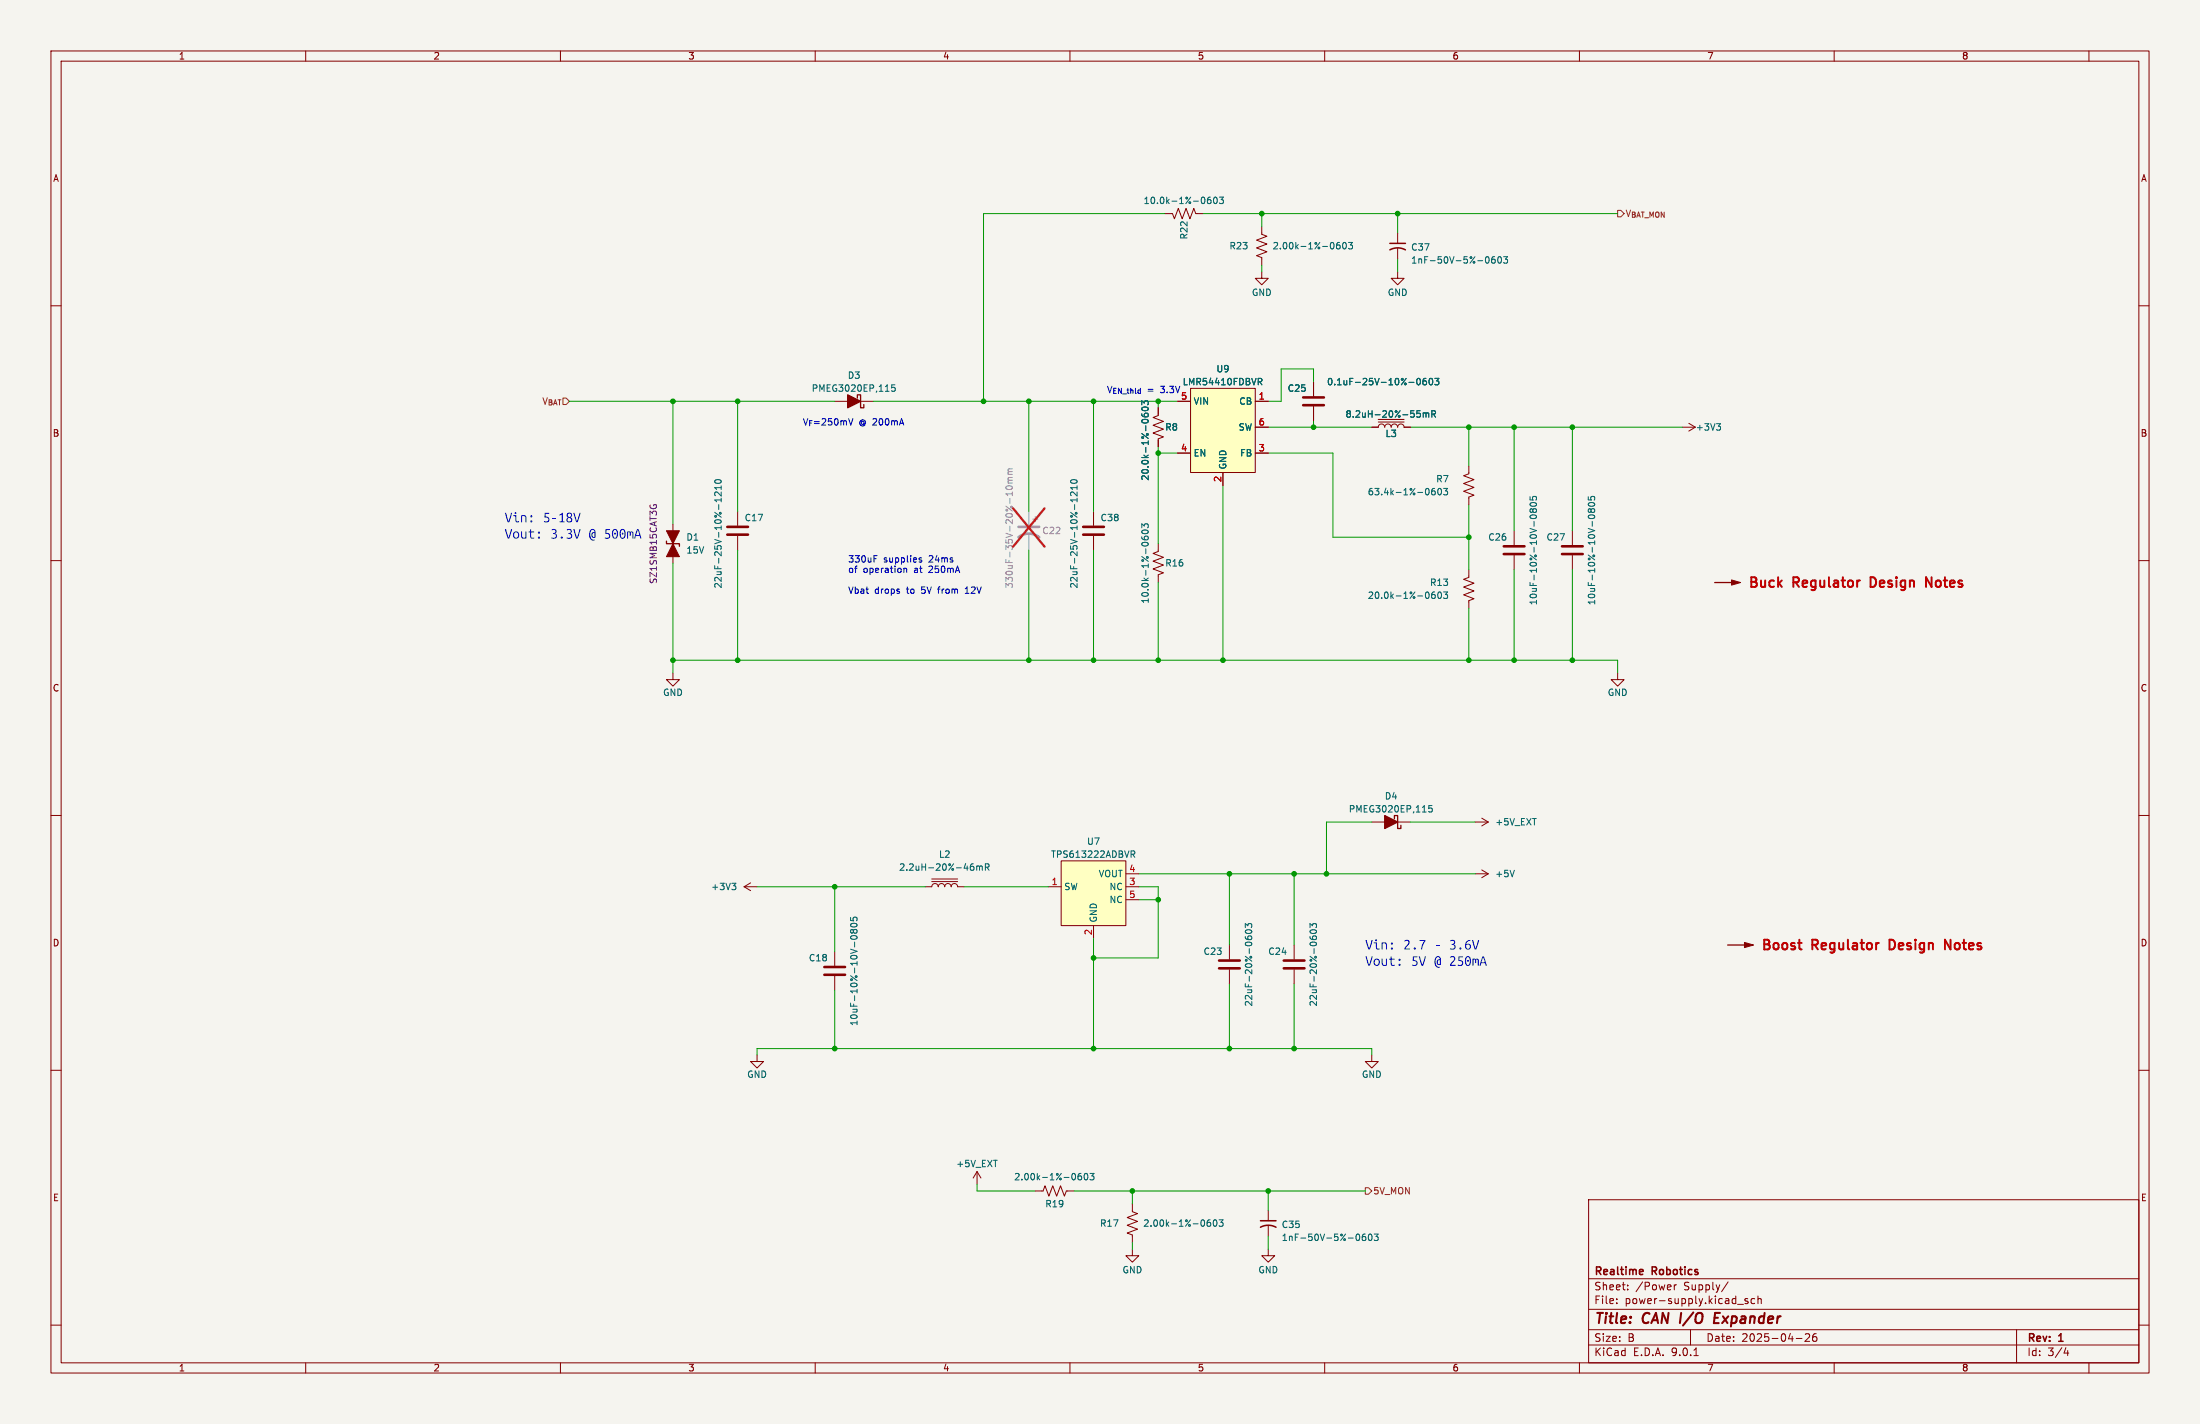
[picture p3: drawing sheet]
<svg xmlns="http://www.w3.org/2000/svg" width="432mm" height="279mm" viewBox="0 0 432 279" stroke-linecap="round" stroke-linejoin="round" font-family="sans-serif">
<path d="M0 0h431.8v279.4h-431.8z" fill="#f5f4ef" stroke="#f5f4ef" stroke-width=".2"/>
<g fill="none" stroke="#840000" stroke-width=".2">
<path d="M10 10h411.8v259.4h-411.8zM12 12h407.8v255.4h-407.8zM60 10v2M110 10v2M160 10v2M210 10v2M260 10v2M310 10v2M360 10v2M410 10v2M10 60h2M419.8 60h2"/>
<path d="M10 110h2M419.8 110h2M10 160h2M419.8 160h2M10 210h2M419.8 210h2M311.8 235.4h108v32h-108zM10 260h2M311.8 256.9h108M311.8 250.9h108M317.3 255.6v.2M317.3 254.9v.1"/>
<path d="M319.5 252.9v.2M319.5 252.2v.1M328.6 252.1v1M329 252.1l-.2 .1-.2 .2M339.2 251.5l-1.3 1.9M341 255.9h1.2M343 254.9l-.3-.1-.2 .2v.2l.5 .2v.3h-.5M344.4 254.9l-.4-.1-.3 .3 .1 .6h.6M345 254.9l.3-.1 .3 .1 .1 .9M345 254.3v1.5M419.8 260h2M60 267.4v2"/>
<path d="M110 267.4v2M160 267.4v2M210 267.4v2M260 267.4v2M310 267.4v2M311.8 263.9h108M311.8 260.9h108M331.8 260.9v3M332.5 266h.8M352.5 262.6h1.2M354.3 261.8l.6-.1 .2 .1 .1 .3-.9 1.1h.9M356.5 261.7a.59 .59 0 0 0-.7 .6v.6l.1 .2 .4 .1 .2-.2 .1-.5-.1-.2h-.5l-.2 .2"/>
<path d="M360 267.4v2M395.8 260.9v6.5M405.5 264.4l-.4 1.1h.9M405.8 265v1M410 267.4v2"/>
</g>
<path d="M336.5 258.6h.7M337.6 257.6h-1l-.2 2h.9" fill="none" stroke="#840000" stroke-width=".4"/>
<path d="M322 249.1h.4l.1 .3-.7 .2M322.4 250l-.4 .1" fill="none" stroke="#840000" stroke-width=".3"/>
<path d="M208.3 168.9h12.7v12.7h-12.7z" fill="#ffffc2"/>
<g fill="none" stroke="#840000" stroke-width=".2">
<path d="M247.6 44.5v1.5l1.1 .4-2.1 .7 2.1 .8-2.1 .7 2.1 .8-2.1 .8 1 .3v1.6M288.3 91.4v1.6l-1 .3 2 .8-2 .8 2 .7-2 .8 2 .8-1 .3v1.6M132.1 102.9v7.6M144.8 100.3v2.8M144.8 105.2v2.8M288.3 111.8v1.5l-1 .4 2 .7-2 .8 2 .8-2 .7 2 .8-1 .4v1.5M317.5 132.1v1.3h1.3l-1.3 1.2-1.3-1.2h1.3M181.6 174l1.3-.1a.63 .63 0 0 1 .6-.5 .63 .63 0 0 1 .6 .6l.1-.1a.63 .63 0 0 1 .6-.5 .63 .63 0 0 1 .6 .6v-.1a.63 .63 0 0 1 .7-.5 .63 .63 0 0 1 .6 .6v-.1a.63 .63 0 0 1 .6-.5 .63 .63 0 0 1 .7 .6h1.2M182.9 173h5.1M182.9 172.5h5.1M205.7 174h2.6M208.3 168.9h12.7v12.7h-12.7z"/>
<path d="M221 174h2.5M221 171.5h2.5M221 176.5h2.5M289.6 171.5h2.5M289.6 161.3h2.5M290.8 170.7l1.3 .8M290.8 160.5l1.3 .8M292.1 171.5l-1.3 .7M292.1 161.3l-1.3 .8M214.6 181.6v2.6M241.3 185.4v2.8M241.3 190.2v2.8"/>
</g>
<g fill="none" stroke="#006464" stroke-width=".2">
<path d="M262.9 47.6h-.3l-.2 .3-.1 .7 .3 .2 .4-.1v-.4l-.1-.2h-.3l-.3 .2M263.6 47.7l.2-.1a.68 .68 0 0 1 .5 .6 .68 .68 0 0 1-.5 .6l-.3-.4zM264.7 47.6h.8l-.5 .5 .4 .1v.5l-.2 .1-.5-.1M140.4 94.2a.69 .69 0 0 1 1.1 .3 .72 .72 0 0 1-1.2-.1zM141.5 95.3v.7M141.5 96.5v.8l-.9-.8-.3 .3 .1 .5M141.5 97.7v.8M141.5 98.1h-1.2l.3 .4M141.5 95.7h-1.2l.3 .3M281.6 95.8l-.4 .1-.2 .2v.8l.2 .2 .4-.1 .1-.4-.1-.2-.4-.1-.2 .3M282.3 96l.2-.2a.68 .68 0 0 1 .4 .7 .68 .68 0 0 1-.4 .6l-.3-.5zM283.3 95.8h.8l-.4 .5 .4 .1v.6l-.2 .1-.6-.1"/>
<path d="M281.6 116.1l-.4 .1-.2 .3v.7l.2 .2 .4-.1 .1-.4-.1-.2-.4-.1-.2 .3M282.3 116.3l.2-.2a.68 .68 0 0 1 .4 .7 .68 .68 0 0 1-.4 .6l-.3-.5zM283.3 116.1h.8l-.4 .5 .4 .2v.5l-.2 .1-.6-.1M191 170l.2 .2-.2 .5M191.7 170l.4-.1 .2 .2M191.7 169.9v.9M192.3 170.1l.1-.2 .3 .1 .1 .8M192.3 170.1v.7M193.4 170.2l.6-.1 .1-.5-.7-.1v1.3M193.7 170.2l.4 .6M222 166.9h.5l.2 .3-.1 .4h-.6M222.3 167.6l.4 .6"/>
<path d="M297.2 170.8l-.4 1.2M244.4 182v-.8l.5 .4 .1-.3h.6l.1 .2-.1 .5M244.4 183.8l.1 .3 .5 .3M244.5 182.6a.75 .75 0 0 1 1.2 .2 .72 .72 0 0 1-1.3-.1zM245.1 184.4l-.2-.3v-.2l.2-.3h.3l.3 .3-.1 .3-.2 .2"/>
</g>
<path d="M130.8 106.2v.5h2.5v.5M336.5 114.3h4.1M339.1 185.4h4.1" fill="none" stroke="#840000" stroke-width=".25"/>
<g fill="#840000" stroke="#840000" stroke-width=".2">
<path d="M132.1 106.7l1.2 2.5h-2.5z"/>
<path d="M130.8 104.1h2.5l-1.2 2.6z"/>
<path d="M339.9 113.8l1.7 .5-1.7 .5z"/>
<path d="M342.4 184.9l1.8 .5-1.8 .5z"/>
</g>
<path d="M127.6 99.1v.3M128.3 99.3v-.3h.4l.1 .3" fill="none" stroke="#840084" stroke-width=".2"/>
<path d="M142.7 104.9h4.1M142.7 103.4h4.1M239.3 188.5h4M239.3 190h4" fill="none" stroke="#840000" stroke-width=".51"/>
<path d="M378 115.2v-1.9l1.1 1.9M381.7 186.3v-1.9l1.1 1.9" fill="none" stroke="#c20000" stroke-width=".38"/>
<path d="M233.7 76.2h12.7v16.5h-12.7z" fill="#ffffc2"/>
<g fill="none" stroke="#840000" stroke-width=".2">
<path d="M228.6 41.9h1.5l.4 1 .8-2 .7 2 .8-2 .8 2 .7-2 .4 1h1.5M247.6 53.3v1.3h1.3l-1.3 1.3-1.2-1.3h1.2M274.3 53.3v1.3h-1.3l1.3 1.3 1.3-1.3h-1.3M274.3 45.7v2.1M274.3 48.8v2M163.8 78.7h7.6M231.1 78.7h2.6M233.7 76.2h12.7v16.5h-12.7zM246.4 78.7h2.5M257.8 74.9v2.8M257.8 79.8v2.8M227.3 80v1.5l-1 .4 2 .8-2 .7 2 .8-2 .8 2 .7-1 .4v1.5"/>
<path d="M231.1 88.9h2.6M240 92.7v2.6M246.4 88.9h2.5M246.4 83.8h2.5M269.2 83.8h1.3a.63 .63 0 0 1 .7-.6 .63 .63 0 0 1 .6 .6 .63 .63 0 0 1 .6-.6 .63 .63 0 0 1 .6 .6h.1a.63 .63 0 0 1 .6-.6 .63 .63 0 0 1 .6 .6 .63 .63 0 0 1 .7-.6 .63 .63 0 0 1 .6 .6h1.3M270.5 82.8h5.1M270.5 82.3h5.1M330.2 83.8h2.5M331.5 83.1l1.2 .7M332.7 83.8l-1.2 .8M214.6 100.3v2.8M214.6 105.2v2.8"/>
<path d="M227.3 106.7v1.5l-1 .4 2 .7-2 .8 2 .8-2 .7 2 .8-1 .4v1.5M297.2 104.1v2.8M297.2 109v2.8M308.6 104.1v2.8M308.6 109v2.8M132.1 132.1v1.3h1.2l-1.2 1.2-1.3-1.2h1.3M146 174l1.3 .8M146 174h2.6M147.3 173.2l-1.3 .8M269.2 161.3h7.7M163.8 186.7v2.8M163.8 191.5v2.8"/>
<path d="M254 185.4v2.8M254 190.2v2.8M148.6 207v1.3h1.3l-1.3 1.3-1.3-1.3h1.3M269.2 207v1.3h1.3l-1.3 1.3-1.2-1.3h1.2M191.8 229.9l-.8 1.2M191.8 229.9l.7 1.2M191.8 229.9v2.5M203.2 233.7h1.5l.4-1 .8 2 .7-2 .8 2 .8-2 .7 2 .4-1h1.5M222.2 236.2v1.5l1.1 .4-2.1 .8 2.1 .7-2.1 .8 2.1 .8-2.1 .7 1 .4v1.5M248.9 237.5v2M222.2 245.1v1.3h1.3l-1.3 1.3-1.2-1.3h1.2M248.9 245.1v1.3h-1.3l1.3 1.3 1.3-1.3h-1.3"/>
<path d="M248.9 240.5v2.1"/>
</g>
<g fill="none" stroke="#006464" stroke-width=".2">
<path d="M237.6 38.7h-.4l-.2 .3v.7l.2 .2 .4-.1 .1-.4-.1-.2h-.4l-.2 .2M238.3 38.8l.2-.1a.68 .68 0 0 1 .4 .6 .68 .68 0 0 1-.4 .6l-.3-.4zM239.3 38.7h.8l-.4 .5 .4 .1v.5l-.2 .1-.6-.1M291.8 50.4a.68 .68 0 0 1 .5 .6 .68 .68 0 0 1-.5 .6M293.4 50.4h-.4l-.2 .3v.7l.2 .2 .4-.1 .1-.4-.1-.2-.4-.1-.2 .3M294.1 50.5l.2-.1a.68 .68 0 0 1 .4 .6 .68 .68 0 0 1-.4 .6l-.3-.5zM295.1 50.4h.8l-.4 .4 .3 .2v.5l-.1 .1-.6-.1M175.7 75.5h-.7v.6l.2-.1 .4 .1 .1 .1v.5l-.2 .1-.5-.1M224.1 79.4v-.8l.5 .5 .1-.4h.5l.2 .2-.2 .5M247 74.2h.4l.3 .3-.1 .3-.6 .1M247.3 74.9l.4 .6M278.2 74.4l.2-.2a.68 .68 0 0 1 .4 .7 .68 .68 0 0 1-.4 .6l-.3-.5z"/>
<path d="M279.9 74.2l-.4 .1-.2 .2v.8l.2 .2 .4-.1 .1-.4-.1-.2-.4-.1-.2 .3M280.6 74.4l.2-.2a.68 .68 0 0 1 .4 .7 .68 .68 0 0 1-.4 .6l-.3-.5zM281.6 74.2h.8l-.4 .5 .4 .1v.6l-.2 .1-.6-.1M210.2 94.3a.75 .75 0 0 1 1.2 .2 .72 .72 0 0 1-1.3-.1zM211.4 95.3v.7M211.4 96.5v.8l-.9-.8-.4 .3 .2 .5M211.4 97.7v.8M211.4 98.1h-1.3l.4 .4M211.4 95.7h-1.3l.4 .3M224.1 81.2l.1 .4 .2 .1 .7 .1 .3-.2-.2-.5h-.4l-.2 .1v.4l.2 .2M224.2 80a.75 .75 0 0 1 1.2 .3 .72 .72 0 0 1-1.3-.1zM278.1 80.6h.6"/>
<path d="M278.7 81.1l.1 .2-.1 .5M279.3 81.1l.4-.1 .2 .2M279.3 81v.9M279.9 81.2l.2-.2 .3 .1v.8M279.9 81.2v.7M281 81.3l.6-.1 .1-.5-.7-.1v1.3M281.3 81.3l.5 .6M300.3 97.5v.6h.6l-.1-.2v-.4l.2-.1 .4 .1 .2 .1-.2 .5M300.4 98.8a.75 .75 0 0 1 1.2 .2 .72 .72 0 0 1-1.3-.1zM311.7 97.5v.6h.6l-.1-.2 .1-.4 .2-.1 .4 .1 .1 .1-.1 .5M311.8 98.8a.75 .75 0 0 1 1.2 .2 .72 .72 0 0 1-1.3-.1zM336.9 83.1h.8l-.4 .5"/>
<path d="M337.4 83.6l.3 .3v.3l-.3 .2M224.1 103.6v-.8l.5 .4 .1-.4h.5l.2 .2-.2 .6M224.1 105.3l.1 .4 .2 .2h.7l.3-.2-.2-.4-.4-.1-.2 .1v.4l.2 .2M224.2 104.2a.75 .75 0 0 1 1.2 .2 .72 .72 0 0 1-1.3-.1zM300.4 101.2a.75 .75 0 0 1 1.2 .2 .72 .72 0 0 1-1.3-.1zM300.8 100.1l-.2-.3-.3 .3v.2l.2 .2 .3-.2M300.8 100.1l.3-.3 .3 .1 .2 .2-.1 .3-.2 .1h-.3l-.2-.2M300.8 100.1v.2M311.8 101.2a.75 .75 0 0 1 1.2 .2 .72 .72 0 0 1-1.3-.1zM312.3 100.1l-.3-.3-.3 .3v.2l.3 .2 .3-.2M312.3 100.1l.2-.3 .4 .1 .1 .2-.1 .3-.1 .1h-.4l-.1-.2M312.3 100.1v.2"/>
<path d="M281.1 158.1h-.6l-.1 .6 .2-.2 .4 .1 .1 .2v.4l-.2 .1-.5-.1M143.6 173.3h.8l-.4 .5M144.2 173.8l.2 .2v.3l-.2 .3M166.9 180v.6l.7 .1-.2-.2 .1-.4 .2-.2 .4 .1 .1 .2-.1 .5M167 181.3a.75 .75 0 0 1 1.2 .3 .72 .72 0 0 1-1.3-.1zM167 183.8a.75 .75 0 0 1 1.2 .2 .72 .72 0 0 1-1.3-.1zM167.5 182.6l-.2-.2-.4 .2v.2l.3 .3 .3-.3M167.5 182.6l.2-.2h.4l.1 .2v.4l-.2 .1-.4-.1-.1-.2M167.5 182.6v.2M257.1 182v-.8l.5 .4 .1-.3h.6l.1 .2-.1 .5M257.1 183.8l.1 .3 .5 .3M257.2 182.6a.75 .75 0 0 1 1.2 .2 .72 .72 0 0 1-1.3-.1z"/>
<path d="M257.8 184.4l-.2-.3v-.2l.2-.3h.3l.3 .3-.1 .3-.2 .2M212.2 230.2l-.4 .1-.2 .2v.8l.2 .2 .4-.1 .1-.4-.1-.2-.4-.1-.2 .3M212.9 230.4l.2-.2a.68 .68 0 0 1 .4 .7 .68 .68 0 0 1-.4 .6l-.3-.5zM213.9 230.2h.8l-.4 .5 .4 .1v.6l-.2 .1-.6-.1M237.5 239.3l-.3 .1-.2 .2-.1 .8 .3 .2 .4-.1v-.4l-.1-.2-.3-.1-.3 .3M238.2 239.5l.2-.2a.68 .68 0 0 1 .5 .7 .68 .68 0 0 1-.5 .6l-.3-.5zM239.3 239.3h.8l-.5 .5 .4 .1v.6l-.2 .1-.5-.1M266.4 242.1a.68 .68 0 0 1 .5 .7 .68 .68 0 0 1-.5 .6M268 242.1l-.4 .1-.2 .2v.8l.2 .2 .4-.1 .1-.4-.1-.2-.4-.1-.2 .3M268.7 242.3l.2-.2a.68 .68 0 0 1 .4 .7 .68 .68 0 0 1-.4 .6l-.3-.5zM269.7 242.1h.8l-.4 .5 .3 .1v.6l-.1 .1-.6-.1"/>
</g>
<path d="M255.8 78h4M255.8 79.5h4M212.6 104.9h4.1M212.6 103.4h4.1M295.1 107.2h4.1M295.1 108.7h4.1M306.6 107.2h4M306.6 108.7h4M161.8 189.7h4.1M161.8 191.3h4.1M252 188.5h4M252 190h4" fill="none" stroke="#840000" stroke-width=".51"/>
<path d="M272.8 49a3.2 3.2 0 0 1 3 0M272.8 47.8h3M247.4 239.5h3M247.4 240.8a3.2 3.2 0 0 1 3 0" fill="none" stroke="#840000" stroke-width=".3"/>
<path d="M199.9 105.4a3.3 3.3 0 0 1 4.1 0M199.9 103.4h4.1" fill="none" stroke="#9c9b98" stroke-width=".51"/>
<path d="M201.9 100.3v2.8M201.9 104.6v3.4M202.7 101.9h1M203.2 101.3v1.1" fill="none" stroke="#9c9b98" stroke-width=".2"/>
<path d="M197.5 95.5a.75 .75 0 0 1 1.2 .2 .72 .72 0 0 1-1.3-.1zM197.9 94.8h.8M197.9 93.1h.8M198 94.2l-.1 .2 .1 .4M198 92.5l-.1 .2 .1 .4M198 94.2h.7M198 92.5h.7M198.7 96.5v.8M198.7 92l-.8 .1v.3l.1 .1M198.7 93.7h-.8v.4l.1 .1" fill="none" stroke="#939391" stroke-width=".2"/>
<path d="M198.8 99.7l6.2 7.6M205 99.7l-6.2 7.6" fill="none" stroke="#e12e31" stroke-width=".46"/>
<path d="M168.3 78.1v-.6h.6v2.5h.6v-.6M273.7 160.7v-.7h.6v2.6h.7v-.7" fill="none" stroke="#840000" stroke-width=".25"/>
<g fill="#840000" stroke="#840000" stroke-width=".25">
<path d="M166.4 77.5l2.5 1.2-2.5 1.3z"/>
<path d="M271.8 160l2.5 1.3-2.5 1.3z"/>
</g>
<path d="M317.5 41.3h.6l.7 .6-.7 .6h-.6zM268 233h.6l.6 .7-.6 .6h-.6z" fill="none" stroke="#725600" stroke-width=".2"/>
<g fill="none" stroke="#009600" stroke-width=".2">
<path d="M228.6 41.9h-35.6v36.8M236.2 41.9h81.3M247.6 41.9v2.6M247.6 52.1v1.2M274.3 41.9v3.8M274.3 50.8v2.5M111.8 78.7h52M132.1 78.7v24.2M144.8 78.7v21.6M171.4 78.7h59.7M201.9 78.7v21.6M214.6 78.7v21.6"/>
<path d="M227.3 78.7v1.3M257.8 74.9v-2.5h-6.3v6.3h-2.6M227.3 87.6v19.1M227.3 88.9h3.8M240 95.3v34.2M248.9 88.9h12.7v16.5h26.7M248.9 83.8h20.3M257.8 82.6v1.2M276.9 83.8h53.3M288.3 83.8v7.6M288.3 99.1v12.7M297.2 83.8v20.3"/>
<path d="M308.6 83.8v20.3M132.1 110.5v21.6M144.8 108v21.5M201.9 108v21.5M214.6 108v21.5M227.3 114.3v15.2M288.3 119.4v10.1M297.2 111.8v17.7M308.6 111.8v17.7M132.1 129.5h185.4v2.6M148.6 174h33M163.8 174v12.7"/>
<path d="M189.2 174h16.5M223.5 174h3.8v14h-12.7M223.5 171.5h66.1M223.5 176.5h3.8M241.3 171.5v13.9M254 171.5v13.9M269.2 161.3h-8.9v10.2M276.9 161.3h12.7M163.8 194.3v11.4M214.6 184.2v21.5M241.3 193v12.7M254 193v12.7"/>
<path d="M148.6 207v-1.3h120.6v1.3M191.8 232.4v1.3h11.4M210.8 233.7h57.2M222.2 233.7v2.5M248.9 233.7v3.8M222.2 243.8v1.3M248.9 242.6v2.5"/>
</g>
<g fill="#0000c2">
<circle cx="104.3" cy="102.3" r=".21"/>
<circle cx="104.3" cy="101.3" r=".21"/>
<circle cx="105.8" cy="105.5" r=".21"/>
<circle cx="105.8" cy="104.5" r=".21"/>
</g>
<path d="M171.5 109.6h.5M171.5 109h.7M177.4 111.5v.8M177.4 111.6h.5l.1 .7M180.4 109.8l.5 .1v.2l-.2 .2-.3-.1M180.4 109.5h.5M189.5 116.4h.7M189.7 115.3l-.2 .2" fill="none" stroke="#0000c2" stroke-width=".2"/>
<g fill="#0000c2">
<circle cx="273.2" cy="186.1" r=".21"/>
<circle cx="273.2" cy="185.1" r=".21"/>
<circle cx="274.7" cy="189.3" r=".21"/>
<circle cx="274.7" cy="188.3" r=".21"/>
</g>
<g fill="none" stroke="#006464" stroke-width=".2">
<path d="M224.1 79.4v-.8l.5 .5 .1-.4h.5l.2 .2-.2 .5M247 74.2h.4l.3 .3-.1 .3-.6 .1M247.3 74.9l.4 .6M278.2 74.4l.2-.2a.68 .68 0 0 1 .4 .7 .68 .68 0 0 1-.4 .6l-.3-.5zM279.9 74.2l-.4 .1-.2 .2v.8l.2 .2 .4-.1 .1-.4-.1-.2-.4-.1-.2 .3M280.6 74.4l.2-.2a.68 .68 0 0 1 .4 .7 .68 .68 0 0 1-.4 .6l-.3-.5zM281.6 74.2h.8l-.4 .5 .4 .1v.6l-.2 .1-.6-.1M224.1 81.2l.1 .4 .2 .1 .7 .1 .3-.2-.2-.5h-.4l-.2 .1v.4l.2 .2M224.2 80a.75 .75 0 0 1 1.2 .3 .72 .72 0 0 1-1.3-.1zM278.1 80.6h.6M278.7 81.1l.1 .2-.1 .5M279.3 81.1l.4-.1 .2 .2"/>
<path d="M279.3 81v.9M279.9 81.2l.2-.2 .3 .1v.8M279.9 81.2v.7M281 81.3l.6-.1 .1-.5-.7-.1v1.3M281.3 81.3l.5 .6"/>
</g>
<path d="M231.1 78.7h2.6M246.4 78.7h2.5M257.8 74.9v2.8M257.8 79.8v2.8M227.3 80v1.3M227.3 86.4v1.2M231.1 88.9h2.6M240 92.7v2.6M246.4 88.9h2.5M246.4 83.8h2.5M269.2 83.8h1.3M275.6 83.8h1.3" fill="none" stroke="#840000" stroke-width=".2"/>
<g fill="#009600" stroke="#009600" stroke-width=".2">
<circle cx="227.3" cy="78.7" r=".46"/>
<circle cx="227.3" cy="88.9" r=".46"/>
<circle cx="132.1" cy="78.7" r=".46"/>
<circle cx="193" cy="78.7" r=".46"/>
<circle cx="144.8" cy="78.7" r=".46"/>
<circle cx="214.6" cy="78.7" r=".46"/>
<circle cx="201.9" cy="78.7" r=".46"/>
<circle cx="288.3" cy="83.8" r=".46"/>
<circle cx="297.2" cy="83.8" r=".46"/>
<circle cx="257.8" cy="83.8" r=".46"/>
<circle cx="274.3" cy="41.9" r=".46"/>
<circle cx="247.6" cy="41.9" r=".46"/>
<circle cx="308.6" cy="83.8" r=".46"/>
<circle cx="254" cy="205.7" r=".46"/>
<circle cx="254" cy="171.5" r=".46"/>
<circle cx="240" cy="129.5" r=".46"/>
<circle cx="241.3" cy="171.5" r=".46"/>
<circle cx="227.3" cy="176.5" r=".46"/>
<circle cx="214.6" cy="188" r=".46"/>
<circle cx="260.3" cy="171.5" r=".46"/>
<circle cx="144.8" cy="129.5" r=".46"/>
<circle cx="132.1" cy="129.5" r=".46"/>
<circle cx="214.6" cy="129.5" r=".46"/>
<circle cx="201.9" cy="129.5" r=".46"/>
<circle cx="227.3" cy="129.5" r=".46"/>
<circle cx="163.8" cy="174" r=".46"/>
<circle cx="163.8" cy="205.7" r=".46"/>
<circle cx="288.3" cy="129.5" r=".46"/>
<circle cx="288.3" cy="105.4" r=".46"/>
<circle cx="308.6" cy="129.5" r=".46"/>
<circle cx="297.2" cy="129.5" r=".46"/>
<circle cx="241.3" cy="205.7" r=".46"/>
<circle cx="214.6" cy="205.7" r=".46"/>
<circle cx="248.9" cy="233.7" r=".46"/>
<circle cx="222.2" cy="233.7" r=".46"/>
</g>
<g font-size="2.8" fill="#840000">
<text x="312.8" y="260.3">Title:</text>
<text x="322.5" y="260.3">CAN I/O</text>
<text x="338.1" y="260.3">Expander</text>
</g>
<g font-size="2.7" fill="#0000c2">
<text x="99.1" y="102.8">Vin:</text>
<text x="99.1" y="106">Vout:</text>
<text x="106.5" y="102.8">5-18V</text>
<text x="108" y="106">3.3V</text>
<text x="115.5" y="106">@500mA</text>
<text x="268" y="186.6">Vin:</text>
<text x="268" y="189.8">Vout:</text>
<text x="275.4" y="186.6">2.7</text>
<text x="276.9" y="189.8">5V @250mA</text>
<text x="281.4" y="186.6">-</text>
<text x="284.4" y="186.6">3.6V</text>
</g>
<g font-size="2.7" fill="#c20000">
<text x="342.9" y="115.8">Buck</text>
<text x="351.9" y="115.8">Regulator</text>
<text x="367.8" y="115.8">Design</text>
<text x="379.5" y="115.8">Notes</text>
<text x="345.4" y="186.9">Boost</text>
<text x="355.6" y="186.9">Regulator</text>
<text x="371.5" y="186.9">Design</text>
<text x="383.2" y="186.9">Notes</text>
</g>
<g font-size="2.1" fill="#840000">
<text x="312.8" y="250.6">Realtime</text>
<text x="324.3" y="250.6">Robotics</text>
<text x="312.8" y="256.1">File:</text>
<text x="312.8" y="253.4">Sheet:</text>
<text x="318.9" y="256.1">power-supply.kicad_sch</text>
<text x="321" y="253.4">/Power</text>
<text x="330.5" y="253.4">Supply/</text>
<text x="312.8" y="263.5">Size:</text>
<text x="319.5" y="263.5">B</text>
<text x="334.8" y="263.5">Date:</text>
<text x="341.8" y="263.5">2025-04-26</text>
<text x="397.8" y="263.7">Rev:</text>
<text x="404.2" y="263.7">1</text>
<text x="312.8" y="266.3">KiCad</text>
<text x="320.5" y="266.3">E.D.A.</text>
<text x="328.1" y="266.3">9.0.1</text>
<text x="397.8" y="266.3">Id:</text>
<text x="401.9" y="266.3">3/4</text>
</g>
<g font-size="1.8" fill="#840000">
<text x="35" y="11.9">1</text>
<text x="85" y="11.9">2</text>
<text x="135" y="11.9">3</text>
<text x="185" y="11.9">4</text>
<text x="235" y="11.9">5</text>
<text x="285" y="11.9">6</text>
<text x="335" y="11.9">7</text>
<text x="385" y="11.9">8</text>
<text x="10.3" y="35.9">A</text>
<text x="420.1" y="35.9">A</text>
<text x="10.3" y="85.9">B</text>
<text x="420.1" y="85.9">B</text>
<text x="10.3" y="135.9">C</text>
<text x="420.1" y="135.9">C</text>
<text x="10.3" y="185.9">D</text>
<text x="420.1" y="185.9">D</text>
<text x="10.3" y="235.9">E</text>
<text x="420.1" y="235.9">E</text>
<text x="35" y="269.3">1</text>
<text x="85" y="269.3">2</text>
<text x="135" y="269.3">3</text>
<text x="185" y="269.3">4</text>
<text x="235" y="269.3">5</text>
<text x="285" y="269.3">6</text>
<text x="335" y="269.3">7</text>
<text x="385" y="269.3">8</text>
</g>
<g font-size="1.8" fill="#006464">
<text x="224.4" y="40.2">10.0k-1%-0603</text>
<text x="233.3" y="47.1" transform="rotate(-90 233.3 47.1)">R22</text>
<text x="241.2" y="49.1">R23</text>
<text x="249.7" y="49.1">2.00k-1%-0603</text>
<text x="276.9" y="49.4">C37</text>
<text x="276.9" y="51.9">1nF-50V-5%-0603</text>
<text x="245.6" y="58.3">GND</text>
<text x="272.3" y="58.3">GND</text>
<text x="159.2" y="77.1">PMEG3020EP,115</text>
<text x="166.3" y="74.5">D3</text>
<text x="232" y="75.8">LMR54410FDBVR</text>
<text x="238.7" y="73.3">U9</text>
<text x="252.6" y="77.1">C25</text>
<text x="260.4" y="75.8">0.1uF-25V-10%-0603</text>
<text x="234.2" y="79.6">VIN</text>
<text x="243.1" y="79.6">CB</text>
<text x="264" y="82.1">8.2uH-20%-55mR</text>
<text x="228.6" y="84.7">R8</text>
<text x="234.2" y="89.8">EN</text>
<text x="243" y="84.7">SW</text>
<text x="243.3" y="89.8">FB</text>
<text x="271.8" y="86">L3</text>
<text x="332.7" y="84.7">+3V3</text>
<text x="225.7" y="94.4" transform="rotate(-90 225.7 94.4)">20.0k-1%-0603</text>
<text x="240.9" y="92.2" transform="rotate(-90 240.9 92.2)">GND</text>
<text x="281.8" y="94.8">R7</text>
<text x="268.4" y="97.4">63.4k-1%-0603</text>
<text x="134.6" y="106.3">D1</text>
<text x="146.1" y="102.5">C17</text>
<text x="215.9" y="102.5">C38</text>
<text x="292" y="106.3">C26</text>
<text x="303.4" y="106.3">C27</text>
<text x="134.6" y="108.8">15V</text>
<text x="228.6" y="111.4">R16</text>
<text x="141.8" y="115.6" transform="rotate(-90 141.8 115.6)">22uF-25V-10%-1210</text>
<text x="211.7" y="115.6" transform="rotate(-90 211.7 115.6)">22uF-25V-10%-1210</text>
<text x="225.7" y="118.5" transform="rotate(-90 225.7 118.5)">10.0k-1%-0603</text>
<text x="268.4" y="117.7">20.0k-1%-0603</text>
<text x="280.6" y="115.2">R13</text>
<text x="301.9" y="118.8" transform="rotate(-90 301.9 118.8)">10uF-10%-10V-0805</text>
<text x="313.3" y="118.8" transform="rotate(-90 313.3 118.8)">10uF-10%-10V-0805</text>
<text x="130" y="136.8">GND</text>
<text x="315.5" y="136.8">GND</text>
<text x="264.6" y="159.6">PMEG3020EP,115</text>
<text x="271.7" y="157.1">D4</text>
<text x="213.3" y="166">U7</text>
<text x="293.4" y="162.2">+5V_EXT</text>
<text x="176.4" y="171">2.2uH-20%-46mR</text>
<text x="184.2" y="168.5">L2</text>
<text x="206.2" y="168.5">TPS613222ADBVR</text>
<text x="215.6" y="172.3">VOUT</text>
<text x="293.4" y="172.3">+5V</text>
<text x="139.5" y="174.9">+3V3</text>
<text x="208.8" y="174.9">SW</text>
<text x="217.7" y="174.9">NC</text>
<text x="217.7" y="177.4">NC</text>
<text x="215.5" y="181.1" transform="rotate(-90 215.5 181.1)">GND</text>
<text x="158.7" y="188.8">C18</text>
<text x="236.1" y="187.6">C23</text>
<text x="248.8" y="187.6">C24</text>
<text x="246" y="197.6" transform="rotate(-90 246 197.6)">22uF-20%-0603</text>
<text x="258.7" y="197.6" transform="rotate(-90 258.7 197.6)">22uF-20%-0603</text>
<text x="168.5" y="201.4" transform="rotate(-90 168.5 201.4)">10uF-10%-10V-0805</text>
<text x="146.6" y="211.7">GND</text>
<text x="267.2" y="211.7">GND</text>
<text x="187.6" y="229.2">+5V_EXT</text>
<text x="199" y="231.8">2.00k-1%-0603</text>
<text x="205.1" y="237.1">R19</text>
<text x="215.8" y="240.9">R17</text>
<text x="224.3" y="240.9">2.00k-1%-0603</text>
<text x="251.5" y="241.1">C35</text>
<text x="251.5" y="243.7">1nF-50V-5%-0603</text>
<text x="220.2" y="250">GND</text>
<text x="246.9" y="250">GND</text>
</g>
<g font-size="1.8" fill="#725600">
<text x="319" y="42.8">V_{BAT_MON}</text>
<text x="106.3" y="79.6">V_{BAT}</text>
<text x="269.4" y="234.5">5V_MON</text>
</g>
<g font-size="1.8" fill="#0000c2">
<text x="217.2" y="77.2">V_{EN_thld} 3.3V</text>
<text x="225.1" y="77.2">=</text>
<text x="157.5" y="83.6">V_{F}=250mV@ 200mA</text>
<text x="166.4" y="110.5">330uF</text>
<text x="166.4" y="112.5">of</text>
<text x="169.4" y="112.5">operation</text>
<text x="173.4" y="110.5">supplies</text>
<text x="179.5" y="112.5">at</text>
<text x="182.4" y="110.5">24ms</text>
<text x="182.6" y="112.5">250mA</text>
<text x="166.4" y="116.6">Vbat</text>
<text x="171.7" y="116.6">drops</text>
<text x="178.1" y="116.6">to</text>
<text x="181.1" y="116.6">5V</text>
<text x="184.6" y="116.6">from</text>
<text x="190.1" y="116.6">12V</text>
</g>
<g font-size="1.8" fill="#a90000">
<text x="231.7" y="78.5">5</text>
<text x="246.9" y="78.5">1</text>
<text x="246.9" y="83.6">6</text>
<text x="231.7" y="88.6">4</text>
<text x="246.9" y="88.6">3</text>
<text x="239.8" y="94.7" transform="rotate(-90 239.8 94.7)">2</text>
<text x="206.3" y="173.7">1</text>
<text x="221.5" y="171.2">4</text>
<text x="221.5" y="173.7">3</text>
<text x="221.5" y="176.3">5</text>
<text x="214.4" y="183.6" transform="rotate(-90 214.4 183.6)">2</text>
</g>
<g font-size="1.8" fill="#939391">
<text x="204.5" y="105">C22</text>
<text x="199" y="115.6" transform="rotate(-90 199 115.6)">330uF-35V-20%-10mm</text>
</g>
<text font-size="1.8" fill="#840084" x="129.1" y="114.7" transform="rotate(-90 129.1 114.7)">SZ1SMB15CAT3G</text>
</svg>
